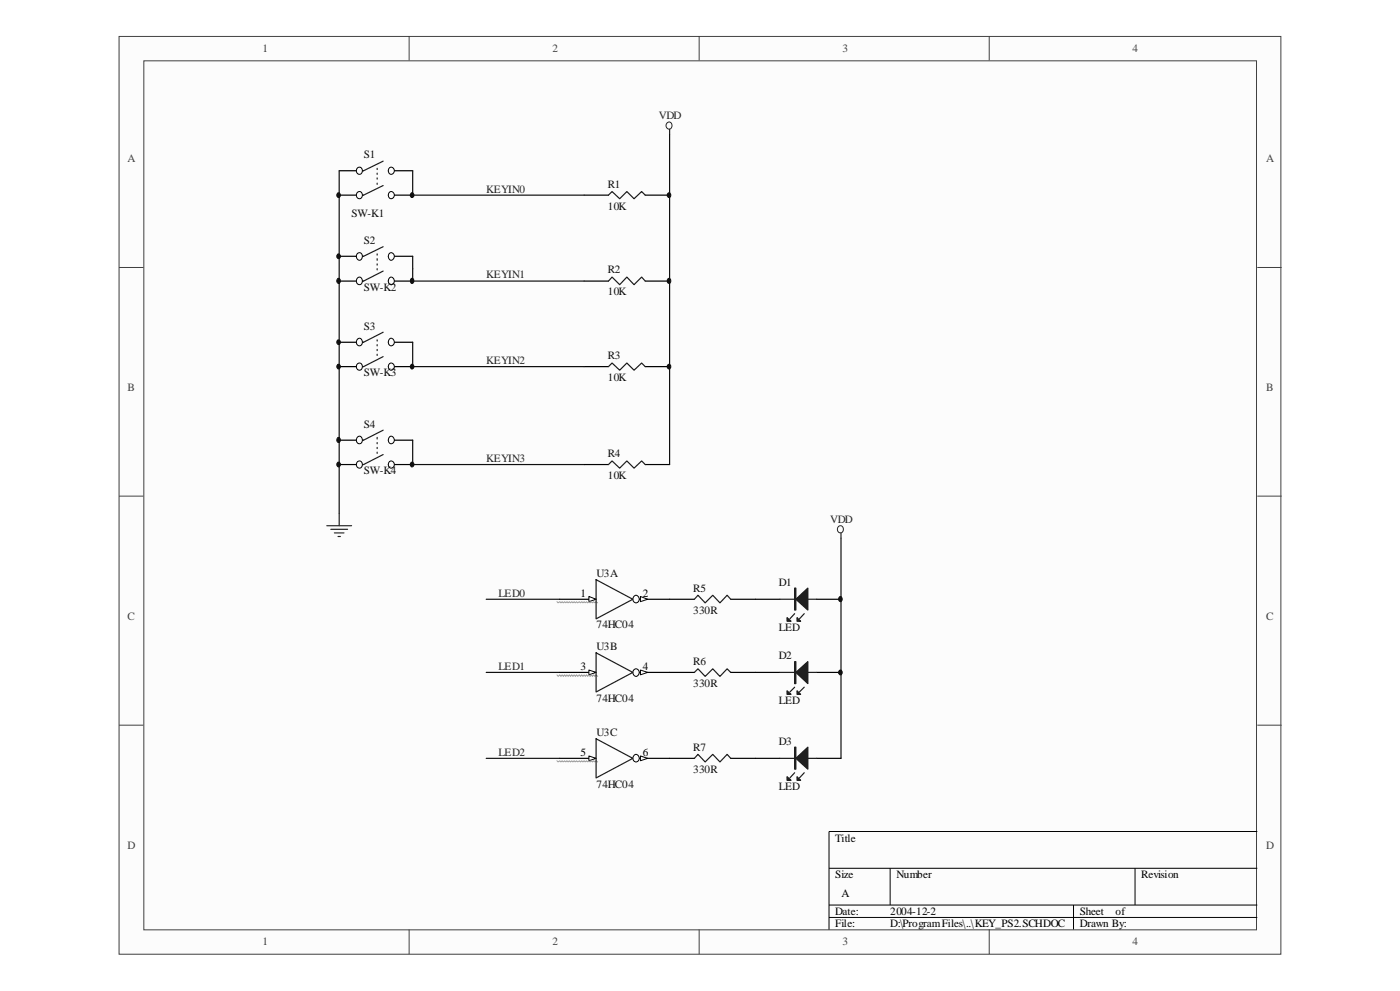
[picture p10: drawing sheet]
<svg xmlns="http://www.w3.org/2000/svg" width="297mm" height="210mm" viewBox="0 0 297 210" stroke-linecap="round" stroke-linejoin="round" font-family="sans-serif">
<path d="M25.3 7.8h246.1v194.3h-246.1z" fill="#fcfcfc"/>
<path d="M25.2 7.7h246.2v194.4h-246.2z" fill="none" stroke="#404040" stroke-width=".21"/>
<path d="M30.6 13h235.7v183.9h-235.7z" fill="#fcfcfc"/>
<g fill="none" stroke="#404040" stroke-width=".21">
<path d="M30.5 12.9h235.8v184h-235.8zM86.7 7.6v5.2M148.2 7.6v5.2M209.6 7.6v5.2M25.2 56.7h5.2M266.4 56.7h5.2M25.2 105.1h5.2M266.4 105.1h5.2M25.2 153.6h5.2M266.4 153.6h5.2M86.7 196.9v5.2M148.2 196.9v5.2"/>
<path d="M209.6 196.9v5.2"/>
</g>
<path d="M266.4 176.1h-90.7v20.8M175.7 183.9h90.7M175.7 191.7h90.7M175.7 194.3h90.7M188.6 183.9v7.8M227.5 191.7v5.2M240.5 183.9v7.8" fill="none" stroke="#000" stroke-width=".21"/>
<path d="M71.9 36.2h5.1" fill="none" stroke="#000" stroke-width=".25"/>
<path d="M75.7 35.6a.68 .68 0 0 1 .9 .1 .68 .68 0 0 1 0 .9 .68 .68 0 0 1-.9 .1 .9 .9 0 0 1 0-1.1z" fill-rule="evenodd" fill="#fcfcfc" stroke="#000" stroke-width=".21"/>
<path d="M82.3 36.2h5.2" fill="none" stroke="#000" stroke-width=".25"/>
<path d="M82.5 35.6a.68 .68 0 0 1 .9 .1 .68 .68 0 0 1 0 .9 .68 .68 0 0 1-.9 .1 .94 .94 0 0 1 0-1.1z" fill-rule="evenodd" fill="#fcfcfc" stroke="#000" stroke-width=".21"/>
<path d="M71.9 41.3h5.1" fill="none" stroke="#000" stroke-width=".25"/>
<path d="M75.7 40.8a.68 .68 0 0 1 .9 .1 .68 .68 0 0 1 0 .9 .68 .68 0 0 1-.9 .1 .9 .9 0 0 1 0-1.1z" fill-rule="evenodd" fill="#fcfcfc" stroke="#000" stroke-width=".21"/>
<path d="M82.3 41.3h5.2" fill="none" stroke="#000" stroke-width=".25"/>
<path d="M82.5 40.8a.68 .68 0 0 1 .9 .1 .68 .68 0 0 1 0 .9 .68 .68 0 0 1-.9 .1 .94 .94 0 0 1 0-1.1z" fill-rule="evenodd" fill="#fcfcfc" stroke="#000" stroke-width=".21"/>
<path d="M79.9 35.7v.2M79.9 36.7v.2M79.9 37.7v.2M79.9 38.8v.2M81.2 34.1l-4.2 2.1M81.2 39.3l-4.2 2" fill="none" stroke="#1c1c1c" stroke-width=".25"/>
<path d="M71.9 54.3h5.1" fill="none" stroke="#000" stroke-width=".25"/>
<path d="M75.7 53.7a.73 .73 0 0 1 1 .1 .73 .73 0 0 1-.1 1.1 .73 .73 0 0 1-1-.1 .73 .73 0 0 1 .1-1.1z" fill-rule="evenodd" fill="#fcfcfc" stroke="#000" stroke-width=".21"/>
<path d="M82.3 54.3h5.2" fill="none" stroke="#000" stroke-width=".25"/>
<path d="M82.5 53.7a.75 .75 0 0 1 1.1 .3 .75 .75 0 0 1-.5 1.1 .77 .77 0 0 1-.8-.4 .77 .77 0 0 1 .2-1z" fill-rule="evenodd" fill="#fcfcfc" stroke="#000" stroke-width=".21"/>
<path d="M71.9 59.5h5.1" fill="none" stroke="#000" stroke-width=".25"/>
<path d="M75.7 59a.73 .73 0 0 1 1 .1 .73 .73 0 0 1-.1 1 .73 .73 0 0 1-1-.1 .73 .73 0 0 1 .1-1z" fill-rule="evenodd" fill="#fcfcfc" stroke="#000" stroke-width=".21"/>
<path d="M82.3 59.5h5.2" fill="none" stroke="#000" stroke-width=".25"/>
<path d="M82.7 58.8a.76 .76 0 0 1 .9 .7 .76 .76 0 0 1-.9 .7 .94 .94 0 0 1 0-1.4z" fill-rule="evenodd" fill="#fcfcfc" stroke="#000" stroke-width=".21"/>
<path d="M79.9 53.8v.2M79.9 54.8v.3M79.9 55.9v.2M79.9 56.9v.3M81.2 52.3l-4.2 2M81.2 57.4l-4.2 2.1" fill="none" stroke="#1c1c1c" stroke-width=".25"/>
<path d="M71.9 72.5h5.1" fill="none" stroke="#000" stroke-width=".25"/>
<path d="M75.7 71.9a.73 .73 0 0 1 1 .1 .73 .73 0 0 1-.1 1 .73 .73 0 0 1-1-.1 .73 .73 0 0 1 .1-1z" fill-rule="evenodd" fill="#fcfcfc" stroke="#000" stroke-width=".21"/>
<path d="M82.3 72.5h5.2" fill="none" stroke="#000" stroke-width=".25"/>
<path d="M82.7 71.7a.76 .76 0 0 1 .9 .8 .76 .76 0 0 1-.9 .7 .94 .94 0 0 1 0-1.5z" fill-rule="evenodd" fill="#fcfcfc" stroke="#000" stroke-width=".21"/>
<path d="M71.9 77.7h5.1" fill="none" stroke="#000" stroke-width=".25"/>
<path d="M75.7 77.1a.68 .68 0 0 1 .9 .1 .68 .68 0 0 1 0 .9 .68 .68 0 0 1-.9 .1 .9 .9 0 0 1 0-1.1z" fill-rule="evenodd" fill="#fcfcfc" stroke="#000" stroke-width=".21"/>
<path d="M82.3 77.7h5.2" fill="none" stroke="#000" stroke-width=".25"/>
<path d="M82.5 77.1a.68 .68 0 0 1 .9 .1 .68 .68 0 0 1 0 .9 .68 .68 0 0 1-.9 .1 .94 .94 0 0 1 0-1.1z" fill-rule="evenodd" fill="#fcfcfc" stroke="#000" stroke-width=".21"/>
<path d="M79.9 72v.2M79.9 73v.3M79.9 74v.3M79.9 75v.3M81.2 70.4l-4.2 2.1M81.2 75.5l-4.2 2.2" fill="none" stroke="#1c1c1c" stroke-width=".25"/>
<path d="M71.9 93.2h5.1" fill="none" stroke="#000" stroke-width=".25"/>
<path d="M75.7 92.7a.73 .73 0 0 1 1 .1 .73 .73 0 0 1-.1 1 .73 .73 0 0 1-1-.1 .73 .73 0 0 1 .1-1z" fill-rule="evenodd" fill="#fcfcfc" stroke="#000" stroke-width=".21"/>
<path d="M82.3 93.2h5.2" fill="none" stroke="#000" stroke-width=".25"/>
<path d="M82.7 92.5a.76 .76 0 0 1 .9 .7 .76 .76 0 0 1-.9 .7 .94 .94 0 0 1 0-1.4z" fill-rule="evenodd" fill="#fcfcfc" stroke="#000" stroke-width=".21"/>
<path d="M71.9 98.4h5.1" fill="none" stroke="#000" stroke-width=".25"/>
<path d="M75.7 97.9a.68 .68 0 0 1 .9 0 .68 .68 0 0 1 0 1 .68 .68 0 0 1-.9 0 .9 .9 0 0 1 0-1z" fill-rule="evenodd" fill="#fcfcfc" stroke="#000" stroke-width=".21"/>
<path d="M82.3 98.4h5.2" fill="none" stroke="#000" stroke-width=".25"/>
<path d="M82.5 97.9a.68 .68 0 0 1 .9 0 .68 .68 0 0 1 0 1 .68 .68 0 0 1-.9 0 .94 .94 0 0 1 0-1z" fill-rule="evenodd" fill="#fcfcfc" stroke="#000" stroke-width=".21"/>
<g fill="none" stroke="#1c1c1c" stroke-width=".25">
<path d="M128.9 41.3l.8-.7 1.6 1.5 1.5-1.5 1.6 1.5 1.6-1.5 .7 .7M128.9 59.5l.8-.8 1.6 1.6 1.5-1.6 1.6 1.6 1.6-1.6 .7 .8M128.9 77.7l.8-.8 1.6 1.5 1.5-1.5 1.6 1.5 1.6-1.5 .7 .8M79.9 92.6v.4M79.9 93.7v.3M79.9 94.8v.2M79.9 95.8v.2M81.2 91.1l-4.2 2.1M81.2 96.3l-4.2 2.1M128.9 98.4l.8-.8 1.6 1.6 1.5-1.6 1.6 1.6 1.6-1.6 .7 .8M147.2 126.9l.7-.8 1.5 1.6 1.6-1.6 1.6 1.6 1.5-1.6 .8 .8M165.3 126.9h7.8"/>
<path d="M168.4 130l-1 1.1M170.4 130l-1 1.1M147.2 142.4l.7-.7 1.5 1.6 1.6-1.6 1.6 1.6 1.5-1.6 .8 .7M165.3 142.4h7.8M168.4 145.6l-1 1M170.4 145.6l-1 1M147.2 160.6l.7-.8 1.5 1.6 1.6-1.6 1.6 1.6 1.5-1.6 .8 .8M165.3 160.6h7.8M168.4 163.7l-1 1.1M170.4 163.7l-1 1.1"/>
</g>
<path d="M71.9 36.2v72.5M87.5 36.2v5.1h36.3M141.9 28.4v70M87.5 54.3v5.2h36.3M87.5 72.5v5.2h36.3M87.5 93.2v5.2h36.3M178.2 114v46.6M103 126.9h15.6M103 142.4h15.6M103 160.6h15.6" fill="none" stroke="#0e0e0e" stroke-width=".25"/>
<path d="M141.9 27.4v1M69.3 111.4h5.2M70.1 112.1h3.6M70.9 112.9h2M71.6 113.6h.5M71.9 108.7v2.7M178.2 112.9v1.1" fill="none" stroke="#262626" stroke-width=".25"/>
<g fill="none" stroke="#000" stroke-width=".25">
<path d="M123.8 41.3h5.1M123.8 59.5h5.1M136.7 41.3h5.2M136.7 59.5h5.2M123.8 77.7h5.1M136.7 77.7h5.2M123.8 98.4h5.1M136.7 98.4h5.2M118.6 126.9h7.7M141.9 126.9h5.3M154.9 126.9h10.4M173.1 126.9h5.1"/>
<path d="M141.9 142.4h5.3M154.9 142.4h10.4M173.1 142.4h5.1M141.9 160.6h5.3M154.9 160.6h10.4M173.1 160.6h5.1"/>
</g>
<path d="M141.4 26.1a.7 .7 0 0 1 .9 .1 .7 .7 0 0 1-.1 .9 .7 .7 0 0 1-.9-.1 .7 .7 0 0 1 .1-.9zM177.6 111.6a.68 .68 0 0 1 1 .1 .68 .68 0 0 1 0 .9 .68 .68 0 0 1-1 .1 .9 .9 0 0 1 0-1.1z" fill="none" stroke="#262626" stroke-width=".21"/>
<g fill="#1c1c1c" stroke="#1c1c1c" stroke-width=".25">
<path d="M168.7 126.9l2.5-2.3v4.6z" fill-rule="evenodd"/>
<path d="M168.4 124.6h.3v4.6h-.3z" fill-rule="evenodd"/>
<path d="M166.8 130.8l.8 .8h-.8z" fill-rule="evenodd"/>
<path d="M168.9 130.8l.8 .8h-.8z" fill-rule="evenodd"/>
<path d="M168.7 142.4l2.5-2.3v4.7z" fill-rule="evenodd"/>
<path d="M168.4 140.1h.3v4.7h-.3z" fill-rule="evenodd"/>
<path d="M166.8 146.3l.8 .8h-.8z" fill-rule="evenodd"/>
<path d="M168.9 146.3l.8 .8h-.8z" fill-rule="evenodd"/>
<path d="M168.7 160.6l2.5-2.3v4.6z" fill-rule="evenodd"/>
<path d="M168.4 158.3h.3v4.6h-.3z" fill-rule="evenodd"/>
<path d="M166.8 164.5l.8 .8h-.8z" fill-rule="evenodd"/>
<path d="M168.9 164.5l.8 .8h-.8z" fill-rule="evenodd"/>
</g>
<path d="M124.8 126.3l1.5 .6-1.5 .5z" fill-rule="evenodd" fill="#fcfcfc" stroke="#000" stroke-width=".21"/>
<path d="M118 127.4l.3 .3 .3-.3 .3 .3 .2-.3 .3 .3 .2-.3 .3 .3 .2-.3 .3 .3 .2-.3 .3 .3 .3-.3 .2 .3 .3-.3 .2 .3 .3-.3 .2 .3 .4-.3 .2 .3 .3-.3 .2 .3 .3-.3 .2 .3 .3-.3 .2 .3 .3-.3 .3 .3 .2-.3 .3 .3 .2-.3 .3 .3 .2-.3 .4 .3" fill="none" stroke="#9f9f9f" stroke-width=".21"/>
<path d="M134.1 126.9h7.8" fill="none" stroke="#000" stroke-width=".25"/>
<g fill="#fcfcfc" stroke="#000" stroke-width=".21">
<path d="M134.3 126.3a.75 .75 0 0 1 1.1 .3 .75 .75 0 0 1-.4 1 .75 .75 0 0 1-.8-.3 .75 .75 0 0 1 .1-1z" fill-rule="evenodd"/>
<path d="M135.7 126.3l1.5 .6-1.5 .5z" fill-rule="evenodd"/>
</g>
<path d="M126.3 122.8l7.8 4.1-7.8 4.2z" fill="none" stroke="#1c1c1c" stroke-width=".25"/>
<path d="M118.6 142.4h7.7" fill="none" stroke="#000" stroke-width=".25"/>
<path d="M124.8 141.9l1.5 .5-1.5 .5z" fill-rule="evenodd" fill="#fcfcfc" stroke="#000" stroke-width=".21"/>
<path d="M118 142.9l.3 .4 .3-.4 .3 .4 .2-.4 .3 .4 .2-.4 .3 .4 .2-.4 .3 .4 .2-.4 .3 .4 .3-.4 .2 .4 .3-.4 .2 .4 .3-.4 .2 .4 .4-.4 .2 .4 .3-.4 .2 .4 .3-.4 .2 .4 .3-.4 .2 .4 .3-.4 .3 .4 .2-.4 .3 .4 .2-.4 .3 .4 .2-.4 .4 .4" fill="none" stroke="#9f9f9f" stroke-width=".21"/>
<path d="M134.1 142.4h7.8" fill="none" stroke="#000" stroke-width=".25"/>
<g fill="#fcfcfc" stroke="#000" stroke-width=".21">
<path d="M134.3 141.9a.74 .74 0 0 1 1.2 .5 .74 .74 0 0 1-1 .8 .88 .88 0 0 1-.2-1.3z" fill-rule="evenodd"/>
<path d="M135.7 141.9l1.5 .5-1.5 .5z" fill-rule="evenodd"/>
</g>
<path d="M126.3 138.3l7.8 4.1-7.8 4.2z" fill="none" stroke="#1c1c1c" stroke-width=".25"/>
<path d="M118.6 160.6h7.7" fill="none" stroke="#000" stroke-width=".25"/>
<path d="M124.8 160.1l1.5 .5-1.5 .5z" fill-rule="evenodd" fill="#fcfcfc" stroke="#000" stroke-width=".21"/>
<path d="M118 161.1l.3 .3 .3-.3 .3 .3 .2-.3 .3 .3 .2-.3 .3 .3 .2-.3 .3 .3 .2-.3 .3 .3 .3-.3 .2 .3 .3-.3 .2 .3 .3-.3 .2 .3 .4-.3 .2 .3 .3-.3 .2 .3 .3-.3 .2 .3 .3-.3 .2 .3 .3-.3 .3 .3 .2-.3 .3 .3 .2-.3 .3 .3 .2-.3 .4 .3" fill="none" stroke="#9f9f9f" stroke-width=".21"/>
<path d="M134.1 160.6h7.8" fill="none" stroke="#000" stroke-width=".25"/>
<g fill="#fcfcfc" stroke="#000" stroke-width=".21">
<path d="M134.3 160a.75 .75 0 0 1 1.1 .3 .75 .75 0 0 1-.4 1 .75 .75 0 0 1-.8-.3 .75 .75 0 0 1 .1-1z" fill-rule="evenodd"/>
<path d="M135.7 160.1l1.5 .5-1.5 .5z" fill-rule="evenodd"/>
</g>
<path d="M126.3 156.5l7.8 4.1-7.8 4.2z" fill="none" stroke="#1c1c1c" stroke-width=".25"/>
<g fill="#0e0e0e" stroke="#0e0e0e" stroke-width=".21">
<path d="M71.5 97.9h.4a.57 .57 0 0 1-.1 1 .55 .55 0 0 1-.4-.4 .55 .55 0 0 1 .1-.6z" fill-rule="evenodd"/>
<path d="M71.5 92.7l.2-.1a.59 .59 0 0 1 .4 .6 .59 .59 0 0 1-.3 .5 .59 .59 0 0 1-.4-.4 .59 .59 0 0 1 .1-.6z" fill-rule="evenodd"/>
<path d="M71.5 77.2a.45 .45 0 0 1 .6 .4 .45 .45 0 0 1-.5 .5 .59 .59 0 0 1-.1-.9z" fill-rule="evenodd"/>
<path d="M71.5 72h.4a.57 .57 0 0 1-.1 1 .55 .55 0 0 1-.4-.4 .55 .55 0 0 1 .1-.6z" fill-rule="evenodd"/>
<path d="M71.5 59l.2-.1a.59 .59 0 0 1 .4 .6 .59 .59 0 0 1-.3 .5 .59 .59 0 0 1-.4-.4 .59 .59 0 0 1 .1-.6z" fill-rule="evenodd"/>
<path d="M71.5 53.9l.2-.1a.48 .48 0 0 1 .4 .5 .48 .48 0 0 1-.5 .4 .61 .61 0 0 1-.1-.8z" fill-rule="evenodd"/>
<path d="M71.5 40.9l.2-.1a.48 .48 0 0 1 .4 .6 .48 .48 0 0 1-.5 .4 .61 .61 0 0 1-.1-.9z" fill-rule="evenodd"/>
<path d="M87.1 97.9h.4a.55 .55 0 0 1 .2 .6 .55 .55 0 0 1-.4 .4 .57 .57 0 0 1-.2-1z" fill-rule="evenodd"/>
<path d="M87.1 77.2a.45 .45 0 0 1 .6 .5 .45 .45 0 0 1-.6 .4 .62 .62 0 0 1 0-.9z" fill-rule="evenodd"/>
<path d="M87.1 59l.2-.1a.57 .57 0 0 1 .4 .6 .57 .57 0 0 1-.4 .5 .62 .62 0 0 1-.2-1z" fill-rule="evenodd"/>
<path d="M87.1 40.9l.2-.1a.49 .49 0 0 1 .4 .6 .49 .49 0 0 1-.6 .4 .64 .64 0 0 1 0-.9z" fill-rule="evenodd"/>
<path d="M141.6 77.2a.45 .45 0 0 1 .6 .5 .45 .45 0 0 1-.6 .4 .57 .57 0 0 1 0-.9z" fill-rule="evenodd"/>
<path d="M141.6 59l.2-.1a.53 .53 0 0 1 .4 .7 .53 .53 0 0 1-.6 .4 .66 .66 0 0 1 0-1z" fill-rule="evenodd"/>
<path d="M141.6 40.9l.2-.1a.49 .49 0 0 1 .3 .6 .49 .49 0 0 1-.5 .4 .59 .59 0 0 1 0-.9z" fill-rule="evenodd"/>
<path d="M177.9 142l.2-.1a.49 .49 0 0 1 .4 .6 .49 .49 0 0 1-.6 .4 .59 .59 0 0 1 0-.9z" fill-rule="evenodd"/>
<path d="M177.9 126.4l.2-.1a.53 .53 0 0 1 .4 .6 .53 .53 0 0 1-.6 .5 .66 .66 0 0 1 0-1z" fill-rule="evenodd"/>
</g>
<g font-size="2.4" fill="#404040">
<text x="55.6" y="11">1</text>
<text x="117.1" y="11">2</text>
<text x="178.6" y="11">3</text>
<text x="240" y="11">4</text>
<text x="27" y="34.4">A</text>
<text x="268.3" y="34.4">A</text>
<text x="27" y="82.8">B</text>
<text x="268.3" y="82.8">B</text>
<text x="27" y="131.3">C</text>
<text x="268.3" y="131.3">C</text>
<text x="27" y="179.8">D</text>
<text x="268.3" y="179.8">D</text>
<text x="55.6" y="200.3">1</text>
<text x="117.1" y="200.3">2</text>
<text x="178.6" y="200.3">3</text>
<text x="240" y="200.3">4</text>
</g>
<g font-size="2.4" fill="#262626">
<text x="139.6" y="25.2">VDD</text>
<text x="103" y="40.8">KEYIN0</text>
<text x="103" y="58.9">KEYIN1</text>
<text x="103" y="77.1">KEYIN2</text>
<text x="103" y="97.9">KEYIN3</text>
<text x="175.9" y="110.8">VDD</text>
<text x="105.7" y="126.4">LED0</text>
<text x="105.7" y="141.9">LED1</text>
<text x="105.7" y="160.1">LED2</text>
</g>
<g font-size="2.4" fill="#0e0e0e">
<text x="77.1" y="33.5">S1</text>
<text x="128.8" y="39.8">R1</text>
<text x="74.5" y="46">SW-K1</text>
<text x="128.8" y="44.5">10K</text>
<text x="77.1" y="51.7">S2</text>
<text x="128.8" y="57.9">R2</text>
<text x="77.1" y="61.6">SW-K2</text>
<text x="128.8" y="62.6">10K</text>
<text x="77.1" y="69.9">S3</text>
<text x="128.8" y="76.1">R3</text>
<text x="77.1" y="79.7">SW-K3</text>
<text x="128.8" y="80.8">10K</text>
<text x="77.1" y="90.6">S4</text>
<text x="77.1" y="100.4">SW-K4</text>
<text x="128.8" y="96.8">R4</text>
<text x="128.8" y="101.5">10K</text>
<text x="126.4" y="122.3">U3A</text>
<text x="146.9" y="125.3">R5</text>
<text x="165" y="124.1">D1</text>
<text x="146.9" y="130">330R</text>
<text x="126.4" y="133.1">74HC04</text>
<text x="126.4" y="137.8">U3B</text>
<text x="165" y="133.6">LED</text>
<text x="146.9" y="140.9">R6</text>
<text x="165" y="139.6">D2</text>
<text x="126.4" y="148.7">74HC04</text>
<text x="146.9" y="145.6">330R</text>
<text x="165" y="149.2">LED</text>
<text x="126.4" y="156">U3C</text>
<text x="146.9" y="159">R7</text>
<text x="165" y="157.7">D3</text>
<text x="126.4" y="166.8">74HC04</text>
<text x="146.9" y="163.7">330R</text>
<text x="165" y="167.3">LED</text>
</g>
<g font-size="2.4">
<text x="123" y="126.4">1</text>
<text x="136.2" y="126.4">2</text>
<text x="123" y="141.9">3</text>
<text x="136.2" y="141.9">4</text>
<text x="123" y="160.1">5</text>
<text x="136.2" y="160.1">6</text>
<text x="177" y="178.2">Title</text>
<text x="177" y="186">Size</text>
<text x="178.3" y="189.9">A</text>
<text x="190" y="186">Number</text>
<text x="241.8" y="186">Revision</text>
<text x="177" y="193.8">Date:</text>
<text x="177" y="196.4">File:</text>
<text x="188.6" y="193.8">2004-12-2</text>
<text x="188.6" y="196.4">D:\ProgramFiles\..\KEY_PS2.SCHDOC</text>
<text x="228.9" y="193.8">Sheet</text>
<text x="228.9" y="196.4">Drawn By:</text>
<text x="236.4" y="193.8">of</text>
</g>
</svg>
